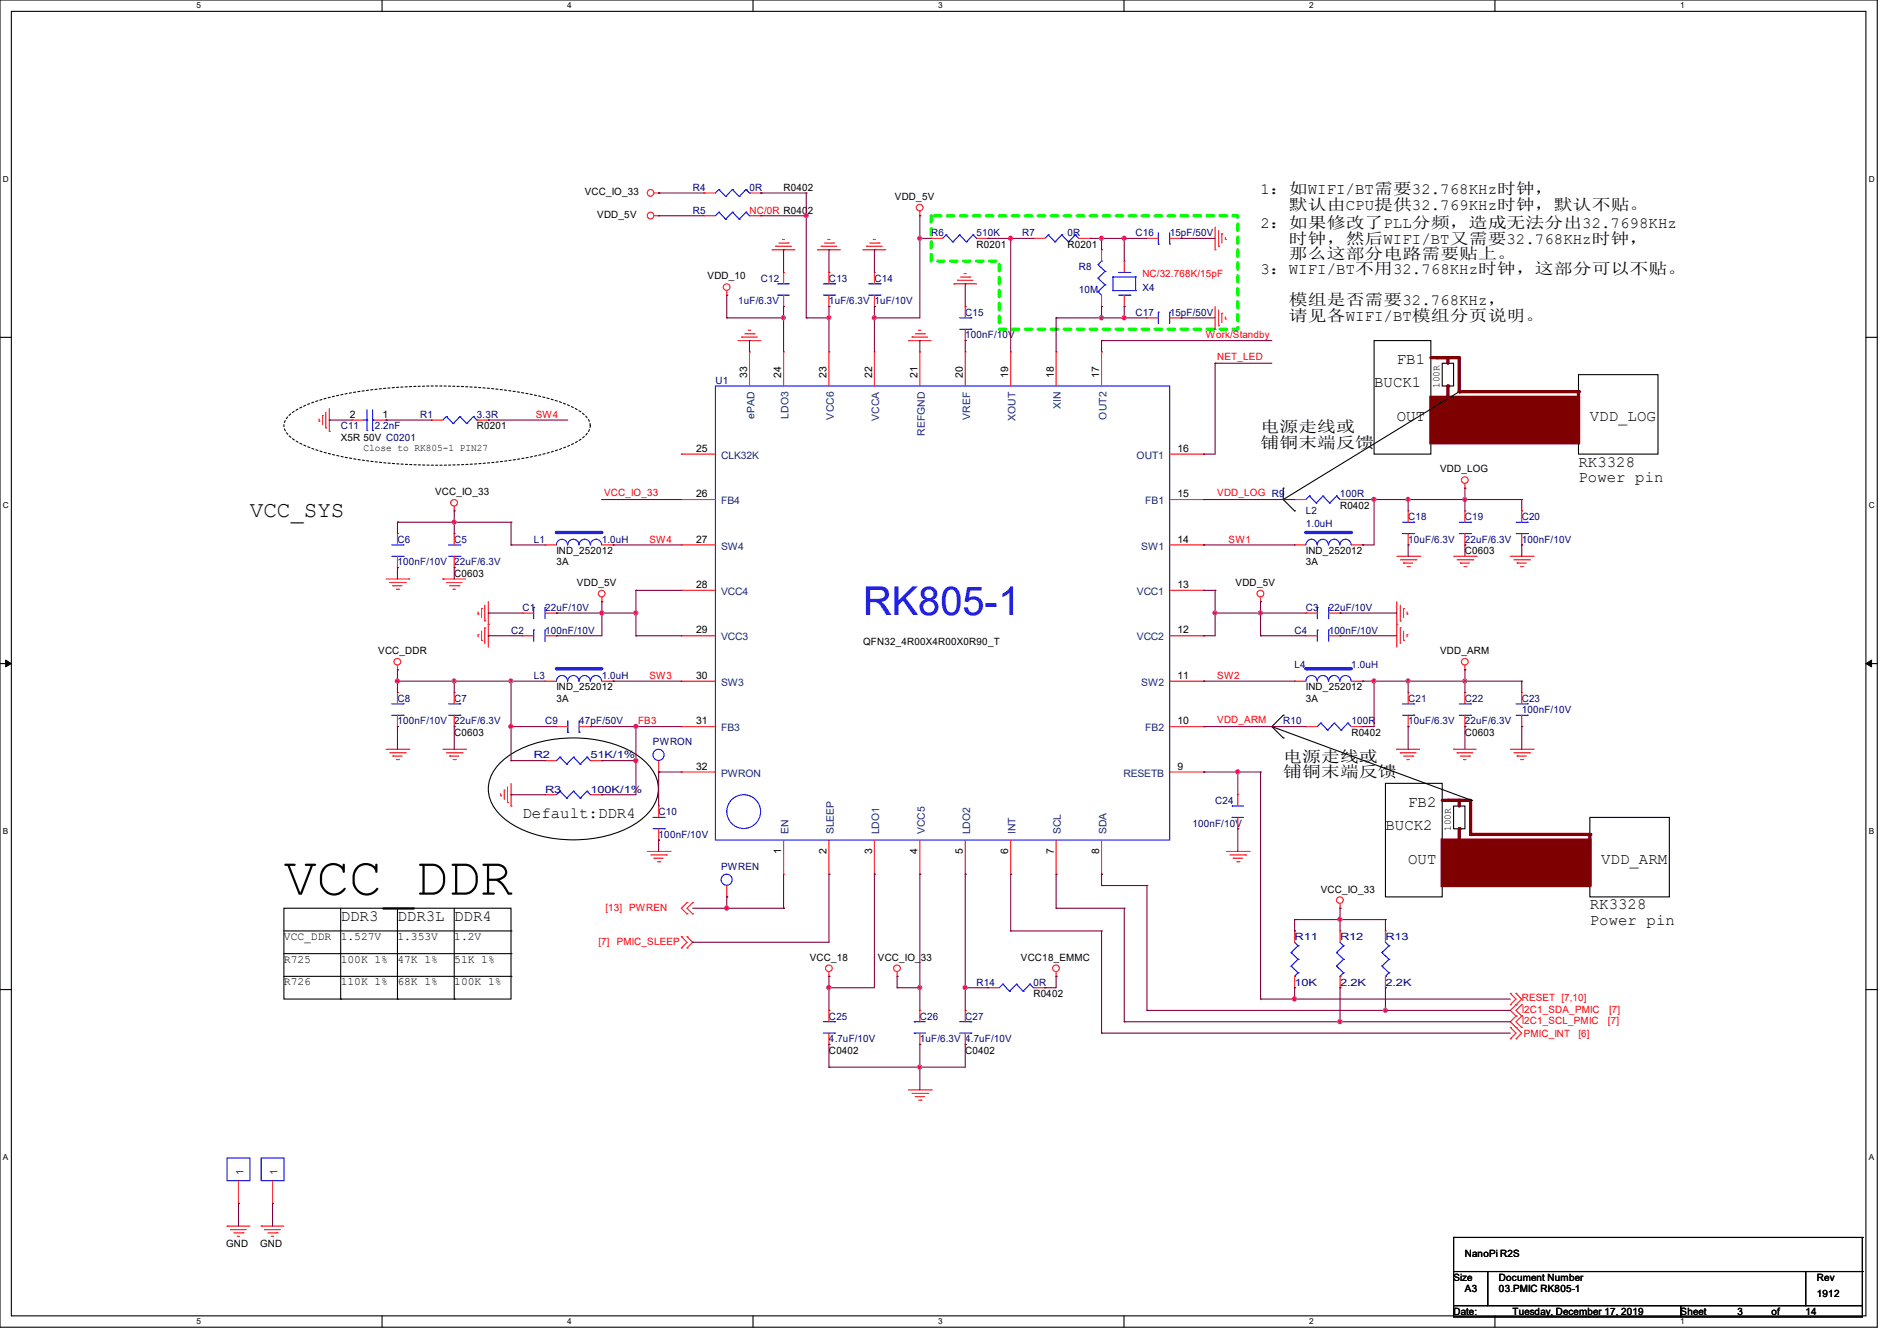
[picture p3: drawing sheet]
<svg xmlns="http://www.w3.org/2000/svg" width="297mm" height="210mm" viewBox="0 0 297 210" stroke-linecap="round" stroke-linejoin="round" font-family="sans-serif">
<path d="M0 0h293.9v207.9h-293.9zM1.8 1.8h290.3v204.3h-290.3z" fill="none" stroke="#000" stroke-width=".17"/>
<g fill="#fff">
<path d="M30.8 .2h.7v1.4h-.7z"/>
<path d="M30.8 206.2h.7v1.4h-.7z"/>
</g>
<path d="M59.8 0v1.8M59.8 206.1v1.8" fill="none" stroke="#000" stroke-width=".17"/>
<g fill="#fff">
<path d="M88.8 .2h.7v1.4h-.7z"/>
<path d="M88.8 206.2h.7v1.4h-.7z"/>
</g>
<path d="M117.9 0v1.8M117.9 206.1v1.8" fill="none" stroke="#000" stroke-width=".17"/>
<g fill="#fff">
<path d="M146.9 .2h.7v1.4h-.7z"/>
<path d="M146.9 206.2h.7v1.4h-.7z"/>
</g>
<path d="M176 0v1.8M176 206.1v1.8" fill="none" stroke="#000" stroke-width=".17"/>
<g fill="#fff">
<path d="M205 .2h.7v1.4h-.7z"/>
<path d="M205 206.2h.7v1.4h-.7z"/>
</g>
<path d="M234.1 0v1.8M234.1 206.1v1.8" fill="none" stroke="#000" stroke-width=".17"/>
<g fill="#fff">
<path d="M263.1 .2h.6v1.4h-.6z"/>
<path d="M263.1 206.2h.6v1.4h-.6z"/>
<path d="M.5 27.3h.9v1.4h-.9z"/>
<path d="M292.6 27.3h.9v1.4h-.9z"/>
<path d="M.5 78.4h.9v1.4h-.9z"/>
<path d="M292.6 78.4h.9v1.4h-.9z"/>
</g>
<path d="M0 52.8h1.8M292.1 52.8h1.8" fill="none" stroke="#000" stroke-width=".17"/>
<g fill="#fff">
<path d="M.5 129.5h.8v1.4h-.8z"/>
<path d="M292.6 129.5h.8v1.4h-.8z"/>
</g>
<path d="M0 103.9h1.8M292.1 103.9h1.8" fill="none" stroke="#000" stroke-width=".17"/>
<path d="M.9 103.4l.9 .5-.9 .5zM292.1 103.9l.9-.5v1z" fill="#000" stroke="#000" stroke-width=".16"/>
<g fill="#fff">
<path d="M.5 180.5h.8v1.4h-.8z"/>
<path d="M292.6 180.5h.8v1.4h-.8z"/>
</g>
<g fill="none" stroke="#000" stroke-width=".17">
<path d="M215.1 53.3h8.9v17.8h-8.9zM0 155h1.8M44.5 142.2h35.5v14.3h-35.5zM44.5 145.8h35.5M44.5 152.9h35.5M44.5 149.4h35.5M53.3 156.5h.1M53.3 142.2v14.3M62.2 156.5h.1M62.2 142.2v14.3M71.1 156.5h.1M71.1 142.2v14.3"/>
<path d="M80 145.8h.1M80 152.9h.1M80 149.4h.1M292.1 155h1.8"/>
</g>
<path d="M145.8 33.8h48v17.8h-37.3v-10.7h-10.7z" fill="none" stroke="#01ff00" stroke-width=".51" stroke-dasharray="1 1"/>
<path d="M45.5 64.8a19.1 19.1 0 0 1 7.7-2.9 81.3 81.3 0 0 1 32.2 .4 17.1 17.1 0 0 1 5.9 2.5 2.12 2.12 0 0 1 0 3.7 19.1 19.1 0 0 1-7.6 2.9 81.3 81.3 0 0 1-32.2-.4 17.1 17.1 0 0 1-6-2.5 2.12 2.12 0 0 1 0-3.7z" fill="none" stroke="#000" stroke-width=".17" stroke-dasharray=".3 .3"/>
<path d="M224.9 56h3.6" fill="none" stroke="#7f0000" stroke-width=".51"/>
<circle cx="224.9" cy="56" r=".25" fill="#7f0000"/>
<path d="M225.8 56.9h1.8v3.6h-1.8zM247.1 58.7h12.5v12.4h-12.5z" fill="none" stroke="#000" stroke-width=".17"/>
<path d="M224 62.2h23.1v7.1h-23.1z" fill-rule="evenodd" fill="#7f0000" stroke="#7f0000" stroke-width=".51"/>
<path d="M224 56h2.7" fill="none" stroke="#7f0000" stroke-width=".51"/>
<circle cx="226.7" cy="56" r=".25" fill="#7f0000"/>
<path d="M247.1 61.3v8" fill="none" stroke="#7f0000" stroke-width=".51"/>
<circle cx="247.1" cy="61.3" r=".25" fill="#7f0000"/>
<path d="M228.5 61.3h.1M228.5 61.3l-27.6 16.9" fill="none" stroke="#000" stroke-width=".17"/>
<path d="M226.7 56v.9" fill="none" stroke="#7f0000" stroke-width=".51"/>
<circle cx="226.7" cy="56" r=".25" fill="#7f0000"/>
<path d="M226.7 60.5v1.7" fill="none" stroke="#7f0000" stroke-width=".51"/>
<circle cx="226.7" cy="60.5" r=".25" fill="#7f0000"/>
<path d="M228.5 56v5.3" fill="none" stroke="#7f0000" stroke-width=".51"/>
<circle cx="228.5" cy="61.3" r=".25" fill="#7f0000"/>
<path d="M228.5 61.3h18.6" fill="none" stroke="#7f0000" stroke-width=".51"/>
<circle cx="228.5" cy="61.3" r=".25" fill="#7f0000"/>
<path d="M200.9 76.5h.1M200.9 76.5v1.7l1.8 1.8M202.7 80h.1M248.9 128h12.5v12.5h-12.5z" fill="none" stroke="#000" stroke-width=".17"/>
<path d="M248.9 130.7v8" fill="none" stroke="#7f0000" stroke-width=".51"/>
<circle cx="248.9" cy="130.7" r=".25" fill="#7f0000"/>
<path d="M216.9 122.7h8.9v17.8h-8.9zM227.6 126.2h1.8v3.6h-1.8z" fill="none" stroke="#000" stroke-width=".17"/>
<path d="M225.8 131.6h23.1v7.1h-23.1z" fill-rule="evenodd" fill="#7f0000" stroke="#7f0000" stroke-width=".51"/>
<path d="M226.7 125.3h3.6" fill="none" stroke="#7f0000" stroke-width=".51"/>
<circle cx="226.7" cy="125.3" r=".25" fill="#7f0000"/>
<path d="M228.5 125.3v.9" fill="none" stroke="#7f0000" stroke-width=".51"/>
<circle cx="228.5" cy="125.3" r=".25" fill="#7f0000"/>
<path d="M225.8 125.3h2.7" fill="none" stroke="#7f0000" stroke-width=".51"/>
<circle cx="228.5" cy="125.3" r=".25" fill="#7f0000"/>
<path d="M230.3 130.7h18.6" fill="none" stroke="#7f0000" stroke-width=".51"/>
<circle cx="230.3" cy="130.7" r=".25" fill="#7f0000"/>
<path d="M230.3 125.3v5.4" fill="none" stroke="#7f0000" stroke-width=".51"/>
<circle cx="230.3" cy="130.7" r=".25" fill="#7f0000"/>
<path d="M228.5 129.8v1.8" fill="none" stroke="#7f0000" stroke-width=".51"/>
<circle cx="228.5" cy="129.8" r=".25" fill="#7f0000"/>
<g fill="none" stroke="#000" stroke-width=".17">
<path d="M78 119.8a15.2 15.2 0 0 1 10.1-4.2 18.8 18.8 0 0 1 11.6 2.7 6.6 6.6 0 0 1 3.4 5.2 6.6 6.6 0 0 1-3.4 5.3 19.9 19.9 0 0 1-16.2 1.8 11.3 11.3 0 0 1-6.2-4.2 5.2 5.2 0 0 1 .7-6.6zM199.1 113.8l31.3 11.5M199.1 113.8l1.8 1.8M200.9 112h.1M200.9 115.6h.1M200.9 112l-1.8 1.8M230.4 125.3h.1M227.6 199.1h5.3v5.4h-5.3zM227.6 193.8h.1M227.6 193.8v5.3M227.6 193.8h64M232.9 199.1h49.8v5.4h-49.8z"/>
<path d="M282.7 199.1h8.9v5.4h-8.9zM291.6 193.8h.1M291.6 199.1h.1M291.6 193.8v5.3M227.6 204.5h35.5v1.7h-35.5zM263.1 204.5h28.5v1.7h-28.5z"/>
</g>
<g fill="none" stroke="#f00" stroke-width=".17">
<path d="M102.4 33.8h.7M102.4 30.2h.7M103.1 33.8h.1M103.1 30.2h.1M120.9 39.1h.1M120.9 39.1h3.6M121.5 38.6h.1M121.5 38.6h2.4M122 38.1h1.4M122.5 37.5h.1M122.5 37.5h.4M123.4 38.1h.1"/>
<path d="M128 39.1h.1M128 39.1h3.6M128.6 38.6h.1M128.6 38.6h2.4M129.1 38.1h1.4M129.6 37.5h.1M129.6 37.5h.4M130.5 38.1h.1M135.1 39.1h.1M135.1 39.1h3.6M135.7 38.6h.1M135.7 38.6h2.4"/>
<path d="M136.2 38.1h1.4M136.7 37.5h.1M136.7 37.5h.4M137.6 38.1h.1M144 33.8h.1M144 33.1v.7M190.2 39.1h.1M190.2 35.6v3.5M190.8 38.6h.1M190.8 36.1v2.5M191.3 36.6h.1M191.3 36.6v1.5"/>
<path d="M191.9 37.5h.1M191.9 37.2v.3M113.8 46.2h.1M113.8 45.5v.7M115.6 53.3h.1M115.6 53.3h3.5M116.1 52.8h.1M116.1 52.8h2.5M116.6 52.3h1.5M117.2 51.7h.1M117.2 51.7h.3M118.1 52.3h.1"/>
<path d="M142.2 53.3h.1M142.2 53.3h3.6M142.8 52.8h.1M142.8 52.8h2.4M143.3 52.3h1.4M143.8 51.7h.1M143.8 51.7h.4M144.7 52.3h.1M149.4 44.4h.1M149.4 44.4h3.5M149.9 43.9h.1M149.9 43.9h2.5"/>
<path d="M150.4 43.4h1.4M151 42.8h.1M151 42.8h.3M151.8 43.4h.1M176 40.9h.1M176 48h.1M176 40.9v1.8M176 46.2v1.8M190.2 51.6h.1M190.2 48v3.6M190.8 51h.1M190.8 48.6v2.4"/>
<path d="M191.3 49.1h.1M191.3 49.1v1.4M191.9 50h.1M191.9 49.6v.4M50 66h.1M50 65.6v.4M50.5 65.1h.1M50.5 65.1v1.4M51 67h.1M51 64.6v2.4M51.6 67.6h.1M51.6 64v3.6"/>
<path d="M55.1 65.8h.1M55.1 65.8h1.8M58.7 65.8h1.8M60.5 65.8h.1M71.1 79.3v.7M229.4 76.5h.1M229.4 75.7v.8M60.5 90.7h3.5M61 91.2h2.5M61.5 91.7h.1M61.5 91.7h1.4M62.1 92.3h.3"/>
<path d="M62.2 88.9h.1M62.2 83.6h.1M62.2 83.6v1.7M62.2 87.1v1.8M62.4 92.3h.1M63.5 91.2h.1M64 90.7h.1M69.3 90.7h.1M69.3 90.7h3.6M69.9 91.2h.1M69.9 91.2h2.4M70.4 91.7h1.4"/>
<path d="M71 92.3h.1M71 92.3h.3M71.1 80h.1M71.1 88.9h.1M71.1 83.6h.1M71.1 83.6v1.7M71.1 87.1v1.8M71.8 91.7h.1M74.8 96.2h.1M74.8 99.4h.1M74.8 95.8v.4M74.8 99.4v.3"/>
<path d="M75.4 95.3h.1M75.4 95.3v1.4M75.4 98.8v1.5M75.9 97.2h.1M75.9 98.3h.1M75.9 94.8v2.4M75.9 98.3v2.5M76.5 97.8h.1M76.5 94.2v7.1M94.2 94.2h.1M94.2 93.5v.7M197.4 94.2h.1"/>
<path d="M197.4 93.5v.7M218.7 97.8h.1M218.7 94.2v7.1M218.7 87.1h3.6M219.2 97.2h.1M219.2 98.3h.1M219.2 94.8v2.4M219.2 98.3v2.5M219.2 87.7h2.5M219.8 95.3h.1M219.8 88.2h.1M219.8 95.3v1.4"/>
<path d="M219.8 98.8v1.5M219.8 88.2h1.4M220.3 96.2h.1M220.3 99.4h.1M220.3 95.8v.4M220.3 99.4v.3M220.3 88.7h.3M220.5 85.3h.1M220.5 80h.1M220.5 80v1.8M220.5 83.6v1.7M220.6 88.7h.1"/>
<path d="M221.7 87.7h.1M222.3 87.1h.1M227.6 87.1h3.5M228.1 87.7h2.5M228.6 88.2h.1M228.6 88.2h1.5M229.2 88.7h.3M229.5 88.7h.1M230.6 87.7h.1M231.1 87.1h.1M236.5 87.1h3.5M237 87.7h2.5"/>
<path d="M237.5 88.2h.1M237.5 88.2h1.5M238.1 88.7h.3M238.4 88.7h.1M239.5 87.7h.1M240 87.1h.1M60.5 117.3h3.5M61 117.9h2.5M61.5 118.4h.1M61.5 118.4h1.4M62.1 119h.3M62.2 104.9h.1"/>
<path d="M62.2 104.2v.7M62.4 119h.1M63.5 117.9h.1M64 117.3h.1M69.3 117.3h3.6M69.9 117.9h2.4M70.4 118.4h.1M70.4 118.4h1.4M71 119h.3M71.3 119h.1M72.3 117.9h.1M72.9 117.3h.1"/>
<path d="M75.4 100.3h.1M218.7 117.3h.1M218.7 117.3h3.6M219.2 117.9h.1M219.2 117.9h2.5M219.8 100.3h.1M219.8 118.4h1.4M220.3 119h.1M220.3 119h.3M221.2 118.4h.1M227.6 117.3h.1M227.6 117.3h3.5"/>
<path d="M228.1 117.9h.1M228.1 117.9h2.5M228.6 118.4h1.5M229.2 119h.1M229.2 119h.3M229.4 104.9h.1M229.4 104.2v.7M230.1 118.4h.1M236.5 117.3h3.5M237 117.9h2.5M237.5 118.4h.1M237.5 118.4h1.5"/>
<path d="M238.1 119h.3M238.4 119h.1M239.5 117.9h.1M240 117.3h.1M78.4 124.6h.1M78.4 124.3v.3M79 123.7h.1M79 123.7v1.5M79.5 125.7h.1M79.5 123.2v2.5M80 126.2h.1M80 122.7v3.5"/>
<path d="M101.3 133.4h3.6M101.9 133.9h2.5M102.4 134.4h.1M102.4 134.4h1.4M103 135h.3M103.1 131.6h.1M103.1 126.2h.1M103.1 126.2v1.8M103.1 129.8v1.8M103.3 135h.1M104.4 133.9h.1M104.9 133.4h.1"/>
<path d="M192 133.4h3.6M192.6 133.9h2.4M193.1 134.4h.1M193.1 134.4h1.4M193.6 135h.4M194 135h.1M195 133.9h.1M195.6 133.4h.1M106.7 146.7h.1M106.7 148.5h.1M106.7 146.7l.9 .9-.9 .9M107.6 148.5h.1"/>
<path d="M107.6 146.7h.1M107.6 141.4h.1M107.6 143.1h.1M107.6 146.7l.9 .9-.9 .9M107.6 141.4l-.9 .8 .9 .9M108.5 141.4h.1M108.5 143.1h.1M108.5 141.4l-.9 .8 .9 .9M129.8 152.9h.1M129.8 152.2v.7M140.5 152.9h.1M140.5 152.2v.7"/>
<path d="M151.1 158.2h.1M151.1 158.2v1.8M165.4 152.9h.1M165.4 152.2v.7M209.8 142.2h.1M209.8 141.5v.7M236.5 157.4h.1M236.5 155.6h.1M236.5 155.6l.9 .9-.9 .9M237.4 157.4h.1M237.4 155.6h.1M237.4 159.1h.1"/>
<path d="M237.4 155.6l.9 .9-1.8 1.7 .9 .9M237.4 159.1l-.9 .9 1.8 1.8-.9 .9M238.3 159.1h.1M238.3 157.4h.1M238.3 157.4l-.9 .8 .9 .9M238.3 159.1l-.9 .9 .9 .9M142.2 170.7h3.6M142.8 171.2h2.4M143.3 171.7h.1M143.3 171.7h1.4M143.8 172.3h.4M144.2 172.3h.1"/>
<path d="M145.2 171.2h.1M145.8 170.7h.1M151.1 163.6h.1M151.1 161.8v1.8M236.5 162.7h.1M236.5 160.9h.1M236.5 160.9l.9 .9-.9 .9M237.4 160.9h.1M237.4 162.7h.1M238.3 160.9h.1M35.6 192h.1M35.6 192h3.5"/>
<path d="M36.1 192.6h.1M36.1 192.6h2.5M36.6 193.1h1.5M37.2 193.6h.1M37.2 193.6h.3M38.1 193.1h.1M40.9 192h.1M40.9 192h3.6M41.4 192.6h.1M41.4 192.6h2.5M42 193.1h1.4M42.5 193.6h.1"/>
<path d="M42.5 193.6h.3M43.4 193.1h.1"/>
<circle cx="101.8" cy="33.8" r=".52"/>
<circle cx="101.8" cy="30.2" r=".52"/>
<circle cx="144" cy="32.5" r=".52"/>
<circle cx="113.8" cy="45" r=".52"/>
<circle cx="71.1" cy="78.7" r=".52"/>
<circle cx="229.4" cy="75.2" r=".52"/>
<circle cx="94.2" cy="93" r=".52"/>
<circle cx="197.3" cy="93" r=".52"/>
<circle cx="62.2" cy="103.6" r=".52"/>
<circle cx="229.4" cy="103.6" r=".52"/>
<circle cx="129.8" cy="151.6" r=".52"/>
<circle cx="140.5" cy="151.6" r=".52"/>
<circle cx="165.3" cy="151.6" r=".52"/>
<circle cx="209.8" cy="141" r=".52"/>
</g>
<g fill="none" stroke="#00f" stroke-width=".17">
<path d="M174.2 45.5h.1M174.2 43.4h.1M174.2 43.4h3.6M174.2 45.5h3.6M174.2 43.4v2.1M175.1 42.7h1.8M175.1 46.2h1.8M176.9 42.7h.1M176.9 46.2h.1M177.8 43.4h.1M177.8 45.5h.1M177.8 43.4v2.1"/>
<path d="M56.9 65.8h.5M57.4 67.4h.1M57.4 65.8h.1M57.4 64.2v3.2M58.3 65.8h.1M58.3 67.4h.1M58.3 65.8h.4M58.3 64.2v3.2M61.3 87.1h1.8M61.3 85.3h1.8M63.1 87.1h.1M63.1 85.3h.1"/>
<path d="M70.2 87.1h1.8M70.2 85.3h1.8M72 87.1h.1M72 85.3h.1M204.5 85.3a.87 .87 0 0 1 .8-.8 .87 .87 0 0 1 .9 .8M206.2 85.3a.87 .87 0 0 1 .9-.8 .87 .87 0 0 1 .9 .8M208 85.3a.87 .87 0 0 1 .9-.8 .87 .87 0 0 1 .9 .8M209.8 85.3a.87 .87 0 0 1 .9-.8 .87 .87 0 0 1 .8 .8M219.6 83.6h1.8M219.6 81.8h1.8M221.4 83.6h.1M221.4 81.8h.1"/>
<path d="M102.2 129.8h1.8M102.2 128h1.8M104 129.8h.1M104 128h.1M150.2 161.8h1.8M150.2 160h1.8M152 161.8h.1M152 160h.1"/>
</g>
<path d="M204.5 83.4h7.1" fill="none" stroke="#00f" stroke-width=".51"/>
<circle cx="204.5" cy="83.4" r=".25" fill="#00f"/>
<g fill="none" stroke="#f00" stroke-width=".17">
<path d="M202.7 85.3h.1M202.7 85.3h1.8M204.5 96h.1M204.5 96h1.7M208 96h1.8M209.8 96h.1M211.6 85.3h1.8M213.4 85.3h.1M204.5 113.8h.1M204.5 113.8h1.7M211.6 113.8h1.8M213.4 113.8h.1"/>
<path d="M193.8 129.8h.1M193.8 124.5h.1M193.8 124.5v1.7M193.8 128v1.8M144 158.2h.1M144 158.2v1.8M144 163.6h.1M144 161.8v1.8"/>
</g>
<g fill="none" stroke="#00f" stroke-width=".17">
<path d="M206.2 95.1h.1M206.2 95.1v1.8M208 95.1h.1M208 95.1v1.8M87.1 106.7a.87 .87 0 0 1 .9-.9 .87 .87 0 0 1 .9 .9M88.9 106.7a.87 .87 0 0 1 .9-.9 .87 .87 0 0 1 .8 .9M90.7 106.7a.87 .87 0 0 1 .8-.9 .87 .87 0 0 1 .9 .9M92.5 106.7a.87 .87 0 0 1 .8-.9 .87 .87 0 0 1 .9 .9M206.8 113.2h.1M206.8 113.2l-.6 .6M206.8 113.2l1.1 1.1M207.9 114.3h.1"/>
<path d="M208.9 113.2h.1M208.9 113.2l-1 1.1M208.9 113.2l1.1 1.1M210 114.3h.1M211 113.2h.1M211 113.2l-1 1.1M211 113.2l.6 .6M211.6 113.8h.1M192.9 128h.1M192.9 126.2h.1M192.9 128h1.8M192.9 126.2h1.8"/>
<path d="M143.1 161.8h.1M143.1 160h.1M143.1 161.8h1.8M143.1 160h1.8"/>
</g>
<path d="M87.1 104.7h7.1" fill="none" stroke="#00f" stroke-width=".51"/>
<circle cx="87.1" cy="104.7" r=".25" fill="#00f"/>
<g fill="none" stroke="#f00" stroke-width=".17">
<path d="M179.6 49.8h.1M179.6 49.8h1.8M183.1 49.8h1.8M184.9 49.8h.1M202.7 78.2h.1M202.7 78.2h1.8M209.8 78.2h1.8M211.6 78.2h.1M81.8 99.6h.1M81.8 99.6h1.8M85.3 99.6h1.8M87.1 99.6h.1"/>
<path d="M85.3 106.7h.1M85.3 106.7h1.8M94.2 106.7h1.8M96 106.7h.1"/>
</g>
<g fill="none" stroke="#00f" stroke-width=".17">
<path d="M181.4 48.9h.1M181.4 48.9v1.8M183.1 48.9h.1M183.1 48.9v1.8M205 77.7h.1M205 77.7l-.5 .5M205 77.7l1.1 1.1M206.1 78.8h.1M207.1 77.7h.1M207.1 77.7l-1 1.1M207.1 77.7l1.1 1.1M208.2 78.8h.1"/>
<path d="M209.3 77.7h.1M209.3 77.7l-1.1 1.1M209.3 77.7l.5 .5M209.8 78.2h.1M83.6 98.7h.1M83.6 98.7v1.8M85.3 98.7h.1M85.3 98.7v1.8M204.5 106.7a.87 .87 0 0 1 .8-.9 .87 .87 0 0 1 .9 .9M206.2 106.7a.87 .87 0 0 1 .9-.9 .87 .87 0 0 1 .9 .9M208 106.7a.87 .87 0 0 1 .9-.9 .87 .87 0 0 1 .9 .9M209.8 106.7a.87 .87 0 0 1 .9-.9 .87 .87 0 0 1 .8 .9"/>
</g>
<path d="M204.5 104.7h7.1" fill="none" stroke="#00f" stroke-width=".51"/>
<circle cx="204.5" cy="104.7" r=".25" fill="#00f"/>
<g fill="none" stroke="#f00" stroke-width=".17">
<path d="M179.6 37.3h.1M179.6 37.3h1.8M183.1 37.3h1.8M184.9 37.3h.1M122.7 48h.1M122.7 42.7h.1M122.7 42.7v1.7M122.7 46.2v1.8M202.7 106.7h.1M202.7 106.7h1.8M211.6 106.7h1.8M213.4 106.7h.1"/>
<path d="M154.7 154.7h.1M154.7 154.7h1.8M161.8 154.7h1.8M163.6 154.7h.1"/>
</g>
<g fill="none" stroke="#00f" stroke-width=".17">
<path d="M181.4 38.2h.1M181.4 36.4v1.8M183.1 38.2h.1M183.1 36.4v1.8M121.8 46.2h.1M121.8 44.4h.1M121.8 46.2h1.8M121.8 44.4h1.8M87.1 85.3a.87 .87 0 0 1 .9-.8 .87 .87 0 0 1 .9 .8M88.9 85.3a.87 .87 0 0 1 .9-.8 .87 .87 0 0 1 .8 .8M90.7 85.3a.87 .87 0 0 1 .8-.8 .87 .87 0 0 1 .9 .8M92.5 85.3a.87 .87 0 0 1 .8-.8 .87 .87 0 0 1 .9 .8"/>
<path d="M157 154.1h.1M157 154.1l-.5 .6M157 154.1l1.1 1.1M158.1 155.2h.1M159.1 154.1h.1M159.1 154.1l-1 1.1M159.1 154.1l1.1 1.1M160.2 155.2h.1M161.2 154.1h.1M161.2 154.1l-1 1.1M161.2 154.1l.6 .6M161.8 154.7h.1"/>
</g>
<path d="M87.1 83.4h7.1" fill="none" stroke="#00f" stroke-width=".51"/>
<circle cx="87.1" cy="83.4" r=".25" fill="#00f"/>
<g fill="none" stroke="#f00" stroke-width=".17">
<path d="M110.2 33.8h.1M110.2 30.2h.1M110.2 33.8h1.8M110.2 30.2h1.8M117.3 33.8h1.8M117.3 30.2h1.8M119.1 33.8h.1M119.1 30.2h.1M145.8 37.3h.1M145.8 37.3h1.8M152.9 37.3h1.8M154.7 37.3h.1"/>
<path d="M161.8 37.3h.1M161.8 37.3h1.8M168.9 37.3h1.8M170.7 37.3h.1M172.5 39.1h.1M172.5 39.1v1.8M117.3 55.1h.1M117.3 55.1v5.4M122.7 55.1h.1M122.7 55.1v5.4M129.8 48h.1M129.8 42.7h.1"/>
<path d="M129.8 55.1h.1M129.8 42.7v1.7M129.8 46.2v1.8M129.8 55.1v5.4M136.9 48h.1M136.9 42.7h.1M136.9 55.1h.1M136.9 42.7v1.7M136.9 46.2v1.8M136.9 55.1v5.4M144 55.1h.1M144 55.1v5.4"/>
<path d="M151.1 53.3h.1M151.1 48h.1M151.1 55.1h.1M151.1 48v1.8M151.1 51.6v1.7M151.1 55.1v5.4M158.2 55.1h.1M158.2 55.1v5.4M165.4 55.1h.1M165.4 55.1v5.4M172.5 48h.1M172.5 55.1h.1"/>
<path d="M172.5 46.2v1.8M172.5 55.1v5.4M67.6 65.8h.1M67.6 65.8h1.7M74.7 65.8h1.8M76.5 65.8h.1M106.7 71.1h.1M106.7 78.2h.1M106.7 78.2h5.3M106.7 71.1h5.3M183.1 78.2h5.4M183.1 71.1h5.4"/>
<path d="M188.5 78.2h.1M188.5 71.1h.1M81.8 96h.1M81.8 96h1.8M85.3 85.3h.1M85.3 85.3h1.8M85.3 96h1.8M87.1 96h.1M94.2 85.3h1.8M96 85.3h.1M106.7 85.3h.1M106.7 92.5h.1"/>
<path d="M106.7 99.6h.1M106.7 85.3h5.3M106.7 99.6h5.3M106.7 92.5h5.3M183.1 85.3h5.4M183.1 99.6h5.4M183.1 92.5h5.4M188.5 99.6h.1M188.5 92.5h.1M188.5 85.3h.1M204.5 99.6h.1M204.5 99.6h1.7"/>
<path d="M208 99.6h1.8M209.8 99.6h.1M229.4 85.3h.1M229.4 80h.1M229.4 80v1.8M229.4 83.6v1.7M238.3 85.3h.1M238.3 80h.1M238.3 80v1.8M238.3 83.6v1.7M62.2 113.8h.1M62.2 108.5h.1"/>
<path d="M62.2 108.5v1.7M62.2 112v1.8M71.1 113.8h.1M71.1 108.5h.1M71.1 108.5v1.7M71.1 112v1.8M85.3 119.1h.1M85.3 119.1h1.8M87.1 113.8h.1M87.1 113.8h1.8M90.7 113.8h1.8M92.5 113.8h.1"/>
<path d="M92.5 119.1h1.7M94.2 119.1h.1M103.1 119.1v1.8M106.7 106.7h.1M106.7 113.8h.1M106.7 113.8h5.3M106.7 106.7h5.3M183.1 113.8h5.4M183.1 106.7h5.4M188.5 113.8h.1M188.5 106.7h.1M220.5 113.8h.1"/>
<path d="M220.5 108.5h.1M220.5 108.5v1.7M220.5 112v1.8M229.4 113.8h.1M229.4 108.5h.1M229.4 108.5v1.7M229.4 112v1.8M238.3 113.8h.1M238.3 108.5h.1M238.3 108.5v1.7M238.3 112v1.8M85.3 124.5h.1"/>
<path d="M85.3 124.5h1.8M92.5 124.5h1.7M94.2 124.5h.1M103.1 120.9h.1M106.7 120.9h.1M106.7 120.9h5.3M113.8 138.7v1.8M122.7 136.9h.1M122.7 131.6v5.3M129.8 136.9h.1M129.8 131.6v5.3M136.9 136.9h.1"/>
<path d="M136.9 131.6v5.3M144 136.9h.1M144 131.6v5.3M151.1 136.9h.1M151.1 131.6v5.3M158.2 136.9h.1M158.2 131.6v5.3M165.4 136.9h.1M165.4 131.6v5.3M172.5 136.9h.1M172.5 131.6v5.3M183.1 120.9h5.4"/>
<path d="M188.5 120.9h.1M113.8 140.5h.1M129.8 158.2h.1M129.8 158.2v1.8M202.7 145.8h.1M202.7 154.7h.1M202.7 145.8v1.8M202.7 152.9v1.8M209.8 145.8h.1M209.8 154.7h.1M209.8 145.8v1.8M209.8 152.9v1.8"/>
<path d="M216.9 145.8h.1M216.9 154.7h.1M216.9 145.8v1.8M216.9 152.9v1.8M129.8 163.6h.1M129.8 161.8v1.8M37.3 188.5h.1M37.3 184.9v3.6M42.7 188.5h.1M42.7 184.9v3.6"/>
</g>
<g fill="none" stroke="#00f" stroke-width=".17">
<path d="M112.6 33.2h.1M112.6 29.7h.1M112.6 33.2l-.6 .6M112.6 33.2l1 1.1M112.6 29.7l-.6 .5M112.6 29.7l1 1.1M113.6 34.3h.1M113.6 30.8h.1M114.7 33.2h.1M114.7 29.7h.1M114.7 33.2l-1.1 1.1M114.7 33.2l1 1.1"/>
<path d="M114.7 29.7l-1.1 1.1M114.7 29.7l1 1.1M115.7 34.3h.1M115.7 30.8h.1M116.8 33.2h.1M116.8 29.7h.1M116.8 33.2l-1.1 1.1M116.8 33.2l.5 .6M116.8 29.7l-1.1 1.1M116.8 29.7l.5 .5M117.3 33.8h.1M117.3 30.2h.1"/>
<path d="M148.1 36.8h.1M148.1 36.8l-.5 .5M148.1 36.8l1.1 1.1M149.2 37.9h.1M150.2 36.8h.1M150.2 36.8l-1 1.1M150.2 36.8l1.1 1.1M151.3 37.9h.1M152.4 36.8h.1M152.4 36.8l-1.1 1.1M152.4 36.8l.5 .5M152.9 37.3h.1"/>
<path d="M164.1 36.8h.1M164.1 36.8l-.5 .5M164.1 36.8l1.1 1.1M165.2 37.9h.1M166.2 36.8h.1M166.2 36.8l-1 1.1M166.2 36.8l1.1 1.1M167.3 37.9h.1M168.4 36.8h.1M168.4 36.8l-1.1 1.1M168.4 36.8l.5 .5M168.9 37.3h.1"/>
<path d="M128.9 46.2h1.8M128.9 44.4h1.8M130.7 46.2h.1M130.7 44.4h.1M136 46.2h1.8M136 44.4h1.8M137.8 46.2h.1M137.8 44.4h.1M150.2 51.6h1.8M150.2 49.8h1.8M152 51.6h.1M152 49.8h.1"/>
<path d="M171.9 45.7h.1M171.9 43.6h.1M171.9 41.4h.1M171.9 45.7l.6 .5M171.9 43.6l1.1 1M171.9 41.4l1.1 1.1M172.5 40.9h.1M172.5 40.9l-.6 .5M173 44.6h.1M173 42.5h.1M173 44.6l-1.1 1.1M173 42.5l-1.1 1.1"/>
<path d="M69.9 65.2h.1M69.9 65.2l-.6 .6M69.9 65.2l1.1 1.1M71 66.3h.1M72 65.2h.1M72 65.2l-1 1.1M72 65.2l1.1 1.1M73.1 66.3h.1M74.1 65.2h.1M74.1 65.2l-1 1.1M74.1 65.2l.6 .6M74.7 65.8h.1"/>
<path d="M112 60.5h71.1v71.1h-71.1zM83.6 95.1h.1M83.6 95.1v1.8M85.3 95.1h.1M85.3 95.1v1.8M206.2 98.7h.1M206.2 98.7v1.8M208 98.7h.1M208 98.7v1.8M228.5 83.6h1.8M228.5 81.8h1.8M230.3 83.6h.1"/>
<path d="M230.3 81.8h.1M237.4 83.6h1.7M237.4 81.8h1.7M239.1 83.6h.1M239.1 81.8h.1M61.3 112h1.8M61.3 110.2h1.8M63.1 112h.1M63.1 110.2h.1M70.2 112h1.8M70.2 110.2h1.8M72 112h.1"/>
<path d="M72 110.2h.1M87.7 118.6h.1M87.7 118.6l-.6 .5M87.7 118.6l1 1.1M88.7 119.7h.1M88.9 114.7h.1M88.9 112.9v1.8M89.8 118.6h.1M89.8 118.6l-1.1 1.1M89.8 118.6l1 1.1M90.7 114.7h.1M90.7 112.9v1.8"/>
<path d="M90.8 119.7h.1M91.9 118.6h.1M91.9 118.6l-1.1 1.1M91.9 118.6l.6 .5M92.5 119.1h.1M219.6 112h1.8M219.6 110.2h1.8M221.4 112h.1M221.4 110.2h.1M228.5 112h1.8M228.5 110.2h1.8M230.3 112h.1"/>
<path d="M230.3 110.2h.1M237.4 112h1.7M237.4 110.2h1.7M239.1 112h.1M239.1 110.2h.1M87.7 123.9h.1M87.7 123.9l-.6 .6M87.7 123.9l1 1.1M88.7 125h.1M89.8 123.9h.1M89.8 123.9l-1.1 1.1M89.8 123.9l1 1.1"/>
<path d="M90.8 125h.1M91.9 123.9h.1M91.9 123.9l-1.1 1.1M91.9 123.9l.6 .6M92.5 124.5h.1M202.1 149.2h.1M202.1 151.3h.1M202.1 149.2l1.1 1M202.1 151.3l1.1 1.1M202.7 152.9h.1M202.7 147.6l.5 .5M203.2 148.1h.1"/>
<path d="M203.2 150.2h.1M203.2 152.4h.1M203.2 148.1l-1.1 1.1M203.2 150.2l-1.1 1.1M203.2 152.4l-.5 .5M209.3 149.2h.1M209.3 151.3h.1M209.3 149.2l1.1 1M209.3 151.3l1.1 1.1M209.8 152.9h.1M209.8 147.6l.6 .5M210.4 148.1h.1"/>
<path d="M210.4 150.2h.1M210.4 152.4h.1M210.4 148.1l-1.1 1.1M210.4 150.2l-1.1 1.1M210.4 152.4l-.6 .5M216.4 149.2h.1M216.4 151.3h.1M216.4 149.2l1.1 1M216.4 151.3l1.1 1.1M216.9 152.9h.1M216.9 147.6l.6 .5M217.5 148.1h.1"/>
<path d="M217.5 150.2h.1M217.5 152.4h.1M217.5 148.1l-1.1 1.1M217.5 150.2l-1.1 1.1M217.5 152.4l-.6 .5M128.9 161.8h1.8M128.9 160h1.8M130.7 161.8h.1M130.7 160h.1M35.6 181.4h3.5v3.5h-3.5zM40.9 181.4h3.6v3.5h-3.6z"/>
<circle cx="103.1" cy="118.2" r=".87"/>
<circle cx="113.8" cy="137.8" r=".87"/>
<circle cx="116.4" cy="127.1" r="2.65"/>
</g>
<g fill="none" stroke="#7f003f" stroke-width=".17">
<path d="M103.1 30.2h.1M103.1 33.8h.1M103.1 33.8h7.1M103.1 30.2h7.1M119.1 33.8h.1M119.1 30.2h.1M119.1 33.8h7.1M119.1 30.2h7.1M122.7 39.1h.1M122.7 39.1v3.6M126.2 33.8h.1M126.2 30.2h.1"/>
<path d="M126.2 30.2v19.6M129.8 39.1h.1M129.8 39.1v3.6M136.9 39.1h.1M136.9 39.1v3.6M144 33.8h.1M144 37.3h.1M144 33.8v16h-7.1M144 37.3h1.8M154.7 37.3h.1M154.7 37.3h7.1M158.2 37.3h.1"/>
<path d="M158.2 37.3v17.8M170.7 37.3h.1M170.7 37.3h8.9M172.5 37.3h.1M172.5 37.3v1.8M176 37.3h.1M176 37.3v3.6M184.9 37.3h.1M184.9 37.3h5.3M113.8 49.8h.1M113.8 46.2h.1M113.8 49.8h8.9"/>
<path d="M113.8 46.2v3.6M117.3 53.3h.1M117.3 53.3v1.8M122.7 48h.1M122.7 49.8h.1M122.7 48v7.1M126.2 49.8h.1M126.2 49.8h3.6M129.8 49.8h.1M129.8 48h.1M129.8 48v7.1M136.9 48h.1"/>
<path d="M136.9 49.8h.1M136.9 48v7.1M144 53.3h.1M144 53.3v1.8M151.1 53.3h.1M151.1 44.4h.1M151.1 44.4v3.6M151.1 53.3v1.8M165.4 49.8h.1M165.4 49.8h14.2M165.4 49.8v5.3M172.5 53.3h.1"/>
<path d="M172.5 48h.1M172.5 49.8h.1M172.5 48v1.8M172.5 53.3v1.8M172.5 53.3h26.6M176 49.8h.1M176 48h.1M176 48v1.8M184.9 49.8h.1M184.9 49.8h5.3M190.2 56.9h.1M190.2 56.9v14.2h-1.7"/>
<path d="M190.2 56.9h8.9M51.6 65.8h.1M51.6 65.8h3.5M60.5 65.8h.1M60.5 65.8h7.1M76.5 65.8h.1M76.5 65.8h12.4M94.2 78.2h.1M94.2 78.2h12.5M188.5 78.2h.1M188.5 71.1h.1M188.5 78.2h14.2"/>
<path d="M211.6 78.2h.1M211.6 78.2h26.7M215.1 78.2h.1M215.1 78.2v7.1h-1.7M220.5 78.2h.1M220.5 78.2v1.8M229.4 78.2h.1M229.4 76.5h.1M229.4 76.5v3.5M238.3 78.2h.1M238.3 78.2v1.8M62.2 81.8h.1"/>
<path d="M62.2 88.9h.1M62.2 81.8h17.8M62.2 81.8v1.8M62.2 88.9v1.8M71.1 81.8h.1M71.1 88.9h.1M71.1 80h.1M71.1 80v3.6M71.1 88.9v1.8M76.5 96h.1M76.5 99.6h.1M76.5 99.6h5.3"/>
<path d="M76.5 96h5.3M80 85.3h.1M80 81.8h.1M80 81.8v3.5M80 85.3h5.3M87.1 96h.1M87.1 99.6h.1M87.1 96h12.5M94.2 96h.1M94.2 94.2h.1M94.2 94.2v5.4h-7.1M96 85.3h.1"/>
<path d="M96 85.3h10.7M99.6 99.6h.1M99.6 96h.1M99.6 92.5h.1M99.6 99.6h7.1M99.6 92.5v7.1M99.6 92.5h7.1M188.5 85.3h.1M188.5 92.5h.1M188.5 99.6h.1M188.5 85.3h14.2M188.5 92.5h1.7"/>
<path d="M190.2 96h.1M190.2 92.5h.1M190.2 92.5v7.1h-1.7M190.2 96h14.3M197.4 94.2h.1M197.4 96h.1M197.4 99.6h.1M197.4 94.2v5.4M197.4 99.6h7.1M209.8 96h.1M209.8 99.6h.1M209.8 99.6h8.9"/>
<path d="M209.8 96h8.9M213.4 85.3h.1M220.5 85.3h.1M220.5 85.3v1.8M229.4 85.3h.1M229.4 85.3v1.8M238.3 85.3h.1M238.3 85.3v1.8M62.2 106.7h.1M62.2 104.9h.1M62.2 113.8h.1M62.2 106.7h23.1"/>
<path d="M62.2 104.9v3.6M62.2 113.8v3.5M71.1 113.8h.1M71.1 106.7h.1M71.1 106.7v1.8M71.1 113.8v3.5M80 113.8h.1M80 119.1h.1M80 106.7h.1M80 113.8h7.1M80 106.7v12.4M80 119.1h5.3"/>
<path d="M92.5 113.8h.1M92.5 113.8h14.2M94.2 119.1h.1M94.2 119.1h5.4M96 106.7h.1M96 106.7h10.7M99.6 113.8h.1M99.6 119.1h.1M99.6 113.8v10.7h-5.4M188.5 106.7h.1M188.5 113.8h.1M188.5 113.8h16"/>
<path d="M188.5 106.7h14.2M213.4 106.7h.1M213.4 113.8h.1M213.4 106.7h24.9M215.1 106.7h.1M215.1 106.7v7.1h-1.7M220.5 106.7h.1M220.5 113.8h.1M220.5 106.7v1.8M220.5 113.8v3.5M229.4 113.8h.1M229.4 106.7h.1"/>
<path d="M229.4 104.9h.1M229.4 104.9v3.6M229.4 113.8v3.5M238.3 106.7h.1M238.3 113.8h.1M238.3 106.7v1.8M238.3 113.8v3.5M80 124.5h.1M80 124.5h5.3M94.2 124.5h.1M103.1 120.9h.1M103.1 131.6h.1"/>
<path d="M103.1 120.9h3.6M103.1 120.9v5.3M103.1 131.6v1.8M122.7 136.9v5.3M129.8 136.9h.1M129.8 136.9v10.7h-21.3M136.9 136.9h.1M136.9 136.9v17.8h-7.1M144 136.9h.1M144 136.9v21.3M151.1 136.9h.1M151.1 136.9v21.3"/>
<path d="M158.2 136.9h.1M158.2 136.9v8.9M165.4 136.9h.1M165.4 136.9v5.3M172.5 136.9h.1M172.5 138.7h.1M172.5 136.9v1.8M172.5 138.7h7.1M179.6 138.7h.1M179.6 138.7v19.5M188.5 120.9h.1M188.5 120.9h8.9"/>
<path d="M193.8 120.9h.1M193.8 129.8h.1M193.8 120.9v3.6M193.8 129.8v3.6M197.4 120.9h.1M197.4 120.9v35.6M108.5 147.6h.1M108.5 142.2h14.2M113.8 142.2h.1M113.8 140.5h.1M113.8 140.5v1.7M122.7 142.2h.1"/>
<path d="M129.8 154.7h.1M129.8 152.9h.1M129.8 152.9v5.3M140.5 152.9h.1M140.5 154.7h.1M140.5 154.7h3.5M140.5 152.9v1.8M144 154.7h.1M151.1 154.7h.1M151.1 154.7h3.6M154.7 154.7h.1M158.2 145.8h.1"/>
<path d="M158.2 145.8h14.3M163.6 154.7h.1M165.4 142.2h.1M165.4 152.9h.1M165.4 152.9v1.8h-1.8M165.4 142.2h10.6M172.5 145.8h.1M172.5 145.8v16M176 142.2h.1M176 142.2v17.8M179.6 158.2h.1M179.6 158.2h56.9"/>
<path d="M197.4 156.5h.1M197.4 156.5h39.1M202.7 156.5h.1M202.7 154.7h.1M202.7 144h.1M202.7 145.8h.1M202.7 144h14.2M202.7 144v1.8M202.7 154.7v1.8M209.8 144h.1M209.8 142.2h.1M209.8 154.7h.1"/>
<path d="M209.8 142.2v3.6M209.8 154.7v5.3M216.9 144h.1M216.9 154.7h.1M216.9 158.2h.1M216.9 144v1.8M216.9 154.7v3.5M129.8 163.6h.1M129.8 167.1h.1M129.8 163.6v3.5M144 163.6h.1M144 167.1h.1"/>
<path d="M144 163.6v7.1M151.1 163.6h.1M151.1 163.6v3.5h-21.3M172.5 161.8h.1M172.5 161.8h64M176 160h.1M176 160h60.5M209.8 160h.1M37.3 188.5h.1M37.3 188.5v3.5M42.7 188.5h.1M42.7 188.5v3.5"/>
</g>
<g fill="#f0f" stroke="#f0f" stroke-width=".17">
<circle cx="202.7" cy="156.4" r=".32"/>
<circle cx="193.8" cy="120.9" r=".32"/>
<circle cx="216.9" cy="158.2" r=".32"/>
<circle cx="209.8" cy="160" r=".32"/>
<circle cx="129.8" cy="154.7" r=".32"/>
<circle cx="144" cy="154.7" r=".32"/>
<circle cx="126.2" cy="33.8" r=".32"/>
<circle cx="122.7" cy="49.8" r=".32"/>
<circle cx="99.5" cy="119.1" r=".32"/>
<circle cx="99.5" cy="113.8" r=".32"/>
<circle cx="80" cy="113.8" r=".32"/>
<circle cx="71.1" cy="81.8" r=".32"/>
<circle cx="94.2" cy="96" r=".32"/>
<circle cx="220.5" cy="106.7" r=".32"/>
<circle cx="215.1" cy="78.2" r=".32"/>
<circle cx="215.1" cy="106.7" r=".32"/>
<circle cx="229.3" cy="78.2" r=".32"/>
<circle cx="220.5" cy="78.2" r=".32"/>
<circle cx="197.3" cy="96" r=".32"/>
<circle cx="190.2" cy="96" r=".32"/>
<circle cx="99.5" cy="96" r=".32"/>
<circle cx="151.1" cy="154.7" r=".32"/>
<circle cx="158.2" cy="37.3" r=".32"/>
<circle cx="229.3" cy="106.7" r=".32"/>
<circle cx="62.2" cy="106.7" r=".32"/>
<circle cx="136.9" cy="49.8" r=".32"/>
<circle cx="129.8" cy="49.8" r=".32"/>
<circle cx="144" cy="37.3" r=".32"/>
<circle cx="80" cy="106.7" r=".32"/>
<circle cx="71.1" cy="106.7" r=".32"/>
<circle cx="176" cy="37.3" r=".32"/>
<circle cx="176" cy="49.8" r=".32"/>
<circle cx="172.4" cy="49.8" r=".32"/>
<circle cx="172.4" cy="37.3" r=".32"/>
<circle cx="113.8" cy="142.2" r=".32"/>
<circle cx="144" cy="167.1" r=".32"/>
<circle cx="209.8" cy="144" r=".32"/>
</g>
<text font-size="8.5" x="44.5" y="140.1">VCC_DDR</text>
<text font-size="6.2" fill="#00f" x="135.1" y="96.3">RK805-1</text>
<text font-size="3.6" x="39.1" y="81">VCC_SYS</text>
<g font-size="2.5">
<text x="197.4" y="30.4">1：如WIFI/BT需要32.768KHz时钟，</text>
<text x="197.4" y="35.7">2：如果修改了PLL分频，造成无法分出32.7698KHz</text>
<text x="201.8" y="32.8">默认由CPU提供32.769KHz时钟，默认不贴。</text>
<text x="201.8" y="38.2">时钟，然后WIFI/BT又需要32.768KHz时钟，</text>
<text x="201.8" y="40.6">那么这部分电路需要贴上。</text>
<text x="197.4" y="42.8">3：WIFI/BT不用32.768KHz时钟，这部分可以不贴。</text>
<text x="201.8" y="47.8">模组是否需要32.768KHz，</text>
<text x="201.8" y="50.2">请见各WIFI/BT模组分页说明。</text>
<text x="218.7" y="57.1">FB1</text>
<text x="215.1" y="60.6">BUCK1</text>
<text x="218.7" y="66">OUT</text>
<text x="248.9" y="66">VDD_LOG</text>
<text x="197.4" y="67.7">电源走线或</text>
<text x="197.4" y="70.2">铺铜末端反馈</text>
<text x="247.1" y="73.1">RK3328</text>
<text x="247.1" y="75.5">Power pin</text>
<text x="200.9" y="119.3">电源走线或</text>
<text x="200.9" y="121.8">铺铜末端反馈</text>
<text x="81.8" y="128.2">Default:DDR4</text>
<text x="216.9" y="130">BUCK2</text>
<text x="220.5" y="126.4">FB2</text>
<text x="220.5" y="135.3">OUT</text>
<text x="250.7" y="135.3">VDD_ARM</text>
<text x="248.9" y="142.4">RK3328</text>
<text x="53.3" y="144.2">DDR3</text>
<text x="62.2" y="144.2">DDR3L</text>
<text x="71.1" y="144.2">DDR4</text>
<text x="248.9" y="144.9">Power pin</text>
</g>
<g font-size="1.8">
<text x="44.4" y="147.2">VCC_DDR</text>
<text x="53.3" y="147.2">1.527V</text>
<text x="62.2" y="147.2">1.353V</text>
<text x="71.1" y="147.2">1.2V</text>
<text x="44.4" y="150.7">R725</text>
<text x="44.4" y="154.3">R726</text>
<text x="53.3" y="150.7">100K 1%</text>
<text x="53.3" y="154.3">110K 1%</text>
<text x="62.2" y="154.3">68K 1%</text>
<text x="62.2" y="150.7">47K 1%</text>
<text x="71.1" y="154.3">100K 1%</text>
<text x="71.1" y="150.7">51K 1%</text>
</g>
<g font-size="1.6" fill="#00007f">
<text x="108.5" y="29.9">R4</text>
<text x="117.3" y="29.9">0R</text>
<text x="108.5" y="33.4">R5</text>
<text x="145.8" y="37">R6</text>
<text x="152.9" y="37">510K</text>
<text x="160" y="37">R7</text>
<text x="167.1" y="37">0R</text>
<text x="177.8" y="37">C16</text>
<text x="183.1" y="37">15pF/50V</text>
<text x="115.6" y="47.7">1uF/6.3V</text>
<text x="119.1" y="44.1">C12</text>
<text x="129.8" y="44.1">C13</text>
<text x="129.8" y="47.7">1uF/6.3V 1uF/10V</text>
<text x="136.9" y="44.1">C14</text>
<text x="168.9" y="42.3">R8</text>
<text x="168.9" y="45.9">10M</text>
<text x="178.9" y="45.5">X4</text>
<text x="151.1" y="49.4">C15</text>
<text x="151.1" y="53">100nF/10V</text>
<text x="177.8" y="49.4">C17</text>
<text x="183.1" y="49.4">15pF/50V</text>
<text x="65.8" y="65.4">R1</text>
<text x="74.7" y="65.4">3.3R</text>
<text x="112" y="60.1">U1</text>
<text x="53.3" y="67.2">C11</text>
<text x="58.7" y="67.2">2.2nF</text>
<text x="209.8" y="77.9">100R</text>
<text x="204.5" y="80.6">L2</text>
<text x="204.5" y="82.5">1.0uH</text>
<text x="220.5" y="81.4">C18</text>
<text x="229.4" y="81.4">C19</text>
<text x="238.3" y="81.4">C20</text>
<text x="62.2" y="85">C6</text>
<text x="62.2" y="88.6">100nF/10V</text>
<text x="71.1" y="85">C5</text>
<text x="71.1" y="88.6">22uF/6.3V</text>
<text x="83.6" y="85">L1</text>
<text x="94.2" y="85">1.0uH</text>
<text x="220.5" y="85">10uF/6.3V</text>
<text x="229.4" y="85">22uF/6.3V</text>
<text x="238.3" y="85">100nF/10V</text>
<text x="81.8" y="95.7">C1</text>
<text x="85.3" y="95.7">22uF/10V</text>
<text x="204.5" y="95.7">C3</text>
<text x="208" y="95.7">22uF/10V</text>
<text x="80" y="99.2">C2</text>
<text x="85.3" y="99.2">100nF/10V</text>
<text x="202.7" y="99.2">C4</text>
<text x="208" y="99.2">100nF/10V</text>
<text x="83.6" y="106.3">L3</text>
<text x="94.2" y="106.3">1.0uH</text>
<text x="202.7" y="104.6">L4</text>
<text x="211.6" y="104.6">1.0uH</text>
<text x="62.2" y="109.9">C8</text>
<text x="62.2" y="113.5">100nF/10V</text>
<text x="71.1" y="109.9">C7</text>
<text x="71.1" y="113.5">22uF/6.3V</text>
<text x="85.3" y="113.5">C9</text>
<text x="90.7" y="113.5">47pF/50V</text>
<text x="200.9" y="113.5">R10</text>
<text x="211.6" y="113.5">100R</text>
<text x="220.5" y="109.9">C21</text>
<text x="220.5" y="113.5">10uF/6.3V</text>
<text x="229.4" y="109.9">C22</text>
<text x="229.4" y="113.5">22uF/6.3V</text>
<text x="238.3" y="109.9">C23</text>
<text x="238.3" y="111.7">100nF/10V</text>
<text x="83.6" y="118.8">R2</text>
<text x="92.4" y="118.8">51K/1%</text>
<text x="102.2" y="116.7">PWRON</text>
<text x="85.3" y="124.1">R3</text>
<text x="92.5" y="124.1">100K/1%</text>
<text x="190.2" y="125.9">C24</text>
<text x="103.1" y="127.7">C10</text>
<text x="103.1" y="131.2">100nF/10V</text>
<text x="186.7" y="129.5">100nF/10V</text>
<text x="112.9" y="136.2">PWREN</text>
<text x="202.7" y="147.2">R11</text>
<text x="209.8" y="147.2">R12</text>
<text x="216.9" y="147.2">R13</text>
<text x="152.9" y="154.3">R14</text>
<text x="161.8" y="154.3">0R</text>
<text x="202.7" y="154.3">10K</text>
<text x="209.8" y="154.3">2.2K</text>
<text x="216.9" y="154.3">2.2K</text>
<text x="129.8" y="159.7">C25</text>
<text x="144" y="159.7">C26</text>
<text x="151.1" y="159.7">C27</text>
<text x="129.8" y="163.2">4.7uF/10V</text>
<text x="144" y="163.2">1uF/6.3V 4.7uF/10V</text>
</g>
<g font-size="1.6">
<text x="122.7" y="29.9">R0402</text>
<text x="91.6" y="30.6">VCC_IO_33</text>
<text x="93.5" y="34.2">VDD_5V</text>
<text x="140.1" y="31.3">VDD_5V</text>
<text x="152.9" y="38.8">R0201</text>
<text x="167.1" y="38.8">R0201</text>
<text x="110.8" y="43.8">VDD_10</text>
<text x="117" y="59.2" transform="rotate(-90 117 59.2)">33</text>
<text x="122.3" y="59.2" transform="rotate(-90 122.3 59.2)">24</text>
<text x="129.4" y="59.2" transform="rotate(-90 129.4 59.2)">23</text>
<text x="136.5" y="59.2" transform="rotate(-90 136.5 59.2)">22</text>
<text x="143.6" y="59.2" transform="rotate(-90 143.6 59.2)">21</text>
<text x="150.8" y="59.2" transform="rotate(-90 150.8 59.2)">20</text>
<text x="157.9" y="59.2" transform="rotate(-90 157.9 59.2)">19</text>
<text x="165" y="59.2" transform="rotate(-90 165 59.2)">18</text>
<text x="172.1" y="59.2" transform="rotate(-90 172.1 59.2)">17</text>
<text x="54.8" y="65.4">2</text>
<text x="59.9" y="65.4">1</text>
<text x="225.4" y="60.8" transform="rotate(-90 225.4 60.8)">100R</text>
<text x="53.3" y="69">X5R 50V C0201</text>
<text x="56.9" y="70.6">Close to RK805-1 PIN27</text>
<text x="74.7" y="67.2">R0201</text>
<text x="109" y="70.7">25</text>
<text x="184.4" y="70.7">16</text>
<text x="68.1" y="77.6">VCC_IO_33</text>
<text x="109" y="77.9">26</text>
<text x="184.4" y="77.9">15</text>
<text x="225.5" y="74">VDD_LOG</text>
<text x="209.8" y="79.7">R0402</text>
<text x="87.1" y="86.8">IND_252012</text>
<text x="87.1" y="88.6">3A</text>
<text x="109" y="85">27</text>
<text x="184.4" y="85">14</text>
<text x="204.5" y="86.8">IND_252012</text>
<text x="204.5" y="88.6">3A</text>
<text x="229.4" y="86.8">C0603</text>
<text x="71.1" y="90.3">C0603</text>
<text x="90.3" y="91.8">VDD_5V</text>
<text x="109" y="92.1">28</text>
<text x="184.4" y="92.1">13</text>
<text x="193.5" y="91.8">VDD_5V</text>
<text x="109" y="99.2">29</text>
<text x="135.1" y="101">QFN32_4R00X4R00X0R90_T</text>
<text x="184.4" y="99.2">12</text>
<text x="59.2" y="102.4">VCC_DDR</text>
<text x="109" y="106.3">30</text>
<text x="184.4" y="106.3">11</text>
<text x="225.5" y="102.4">VDD_ARM</text>
<text x="87.1" y="108.1">IND_252012</text>
<text x="87.1" y="109.9">3A</text>
<text x="109" y="113.4">31</text>
<text x="184.4" y="113.4">10</text>
<text x="204.5" y="108.1">IND_252012</text>
<text x="204.5" y="109.9">3A</text>
<text x="71.1" y="115.2">C0603</text>
<text x="211.6" y="115.2">R0402</text>
<text x="229.4" y="115.2">C0603</text>
<text x="109" y="120.5">32</text>
<text x="184.4" y="120.5">9</text>
<text x="227.2" y="130.1" transform="rotate(-90 227.2 130.1)">100R</text>
<text x="122.3" y="133.7" transform="rotate(-90 122.3 133.7)">1</text>
<text x="129.4" y="133.7" transform="rotate(-90 129.4 133.7)">2</text>
<text x="136.5" y="133.7" transform="rotate(-90 136.5 133.7)">3</text>
<text x="143.6" y="133.7" transform="rotate(-90 143.6 133.7)">4</text>
<text x="150.8" y="133.7" transform="rotate(-90 150.8 133.7)">5</text>
<text x="157.9" y="133.7" transform="rotate(-90 157.9 133.7)">6</text>
<text x="165" y="133.7" transform="rotate(-90 165 133.7)">7</text>
<text x="172.1" y="133.7" transform="rotate(-90 172.1 133.7)">8</text>
<text x="206.8" y="139.8">VCC_IO_33</text>
<text x="126.8" y="150.4">VCC_18</text>
<text x="137.5" y="150.4">VCC_IO_33</text>
<text x="159.8" y="150.4">VCC18_EMMC</text>
<text x="161.8" y="156.1">R0402</text>
<text x="129.8" y="165">C0402</text>
<text x="151.1" y="165">C0402</text>
<text x="35.4" y="195.2">GND</text>
<text x="40.7" y="195.2">GND</text>
<text x="229.4" y="196.8">NanoPi R2S</text>
<text x="227.6" y="200.6">Size</text>
<text x="229.4" y="202.3">A3</text>
<text x="234.7" y="200.6">Document Number</text>
<text x="234.7" y="202.3">03.PMIC RK805-1</text>
<text x="284.5" y="203.1">1912</text>
<text x="284.5" y="200.6">Rev</text>
<text x="227.6" y="205.9">Date:</text>
<text x="236.8" y="205.9">Tuesday, December 17, 2019</text>
<text x="263.1" y="205.9">Sheet</text>
<text x="272" y="205.9">3</text>
<text x="277.4" y="205.9">of</text>
<text x="282.7" y="205.9">14</text>
</g>
<g font-size="1.6" fill="#f00">
<text x="117.3" y="33.4">NC/0R R0402</text>
<text x="178.9" y="43.4">NC/32.768K/15pF</text>
<text x="188.8" y="53">Work/Standby</text>
<text x="190.6" y="56.3">NET_LED</text>
<text x="83.9" y="65.4">SW4</text>
<text x="94.6" y="77.7">VCC_IO_33</text>
<text x="190.6" y="77.7">VDD_LOG R9</text>
<text x="101.7" y="85">SW4</text>
<text x="192.4" y="85">SW1</text>
<text x="101.7" y="106.3">SW3</text>
<text x="190.6" y="106.3">SW2</text>
<text x="99.9" y="113.5">FB3</text>
<text x="190.6" y="113.2">VDD_ARM</text>
<text x="94.8" y="142.6">[13]</text>
<text x="98.5" y="142.6">PWREN</text>
<text x="93.7" y="148">[7]</text>
<text x="96.6" y="148">PMIC_SLEEP</text>
<text x="238.3" y="156.8">RESET [7,10]</text>
<text x="238.3" y="158.6">I2C1_SDA_PMIC</text>
<text x="238.3" y="160.4">I2C1_SCL_PMIC</text>
<text x="251.8" y="160.4">[7]</text>
<text x="251.9" y="158.6">[7]</text>
<text x="238.6" y="162.3">PMIC_INT</text>
<text x="247.1" y="162.3">[6]</text>
</g>
<g font-size="1.6" fill="#003f7f">
<text x="118.1" y="65.6" transform="rotate(-90 118.1 65.6)">ePAD</text>
<text x="123.4" y="65.6" transform="rotate(-90 123.4 65.6)">LDO3</text>
<text x="130.6" y="65.7" transform="rotate(-90 130.6 65.7)">VCC6</text>
<text x="137.7" y="65.9" transform="rotate(-90 137.7 65.9)">VCCA</text>
<text x="151.9" y="65.7" transform="rotate(-90 151.9 65.7)">VREF</text>
<text x="159" y="65.9" transform="rotate(-90 159 65.9)">XOUT</text>
<text x="166.1" y="64.1" transform="rotate(-90 166.1 64.1)">XIN</text>
<text x="173.2" y="65.7" transform="rotate(-90 173.2 65.7)">OUT2</text>
<text x="112.9" y="71.8">CLK32K</text>
<text x="144.8" y="68.3" transform="rotate(-90 144.8 68.3)">REFGND</text>
<text x="178" y="71.8">OUT1</text>
<text x="112.9" y="79">FB4</text>
<text x="179.3" y="79">FB1</text>
<text x="112.9" y="86.1">SW4</text>
<text x="178.7" y="86.1">SW1</text>
<text x="112.9" y="93.2">VCC4</text>
<text x="178" y="93.2">VCC1</text>
<text x="112.9" y="100.3">VCC3</text>
<text x="178" y="100.3">VCC2</text>
<text x="112.9" y="107.4">SW3</text>
<text x="178.7" y="107.4">SW2</text>
<text x="112.9" y="114.5">FB3</text>
<text x="179.3" y="114.5">FB2</text>
<text x="112.9" y="121.6">PWRON</text>
<text x="175.9" y="121.6">RESETB</text>
<text x="123.4" y="130.7" transform="rotate(-90 123.4 130.7)">EN</text>
<text x="130.6" y="130.7" transform="rotate(-90 130.6 130.7)">SLEEP</text>
<text x="137.7" y="130.7" transform="rotate(-90 137.7 130.7)">LDO1</text>
<text x="144.8" y="130.7" transform="rotate(-90 144.8 130.7)">VCC5</text>
<text x="151.9" y="130.7" transform="rotate(-90 151.9 130.7)">LDO2</text>
<text x="159" y="130.7" transform="rotate(-90 159 130.7)">INT</text>
<text x="166.1" y="130.7" transform="rotate(-90 166.1 130.7)">SCL</text>
<text x="173.2" y="130.7" transform="rotate(-90 173.2 130.7)">SDA</text>
<text x="38.1" y="184" transform="rotate(-90 38.1 184)">1</text>
<text x="43.4" y="184" transform="rotate(-90 43.4 184)">1</text>
</g>
<g font-size="1.3">
<text x="30.8" y="1.3">5</text>
<text x="88.8" y="1.3">4</text>
<text x="146.9" y="1.3">3</text>
<text x="205" y="1.3">2</text>
<text x="263.1" y="1.3">1</text>
<text x=".5" y="28.4">D</text>
<text x="292.6" y="28.4">D</text>
<text x=".5" y="79.5">C</text>
<text x="292.6" y="79.5">C</text>
<text x=".5" y="130.6">B</text>
<text x="292.6" y="130.6">B</text>
<text x=".5" y="181.7">A</text>
<text x="292.6" y="181.7">A</text>
<text x="30.8" y="207.4">5</text>
<text x="88.8" y="207.4">4</text>
<text x="146.9" y="207.4">3</text>
<text x="205" y="207.4">2</text>
<text x="263.1" y="207.4">1</text>
</g>
</svg>
